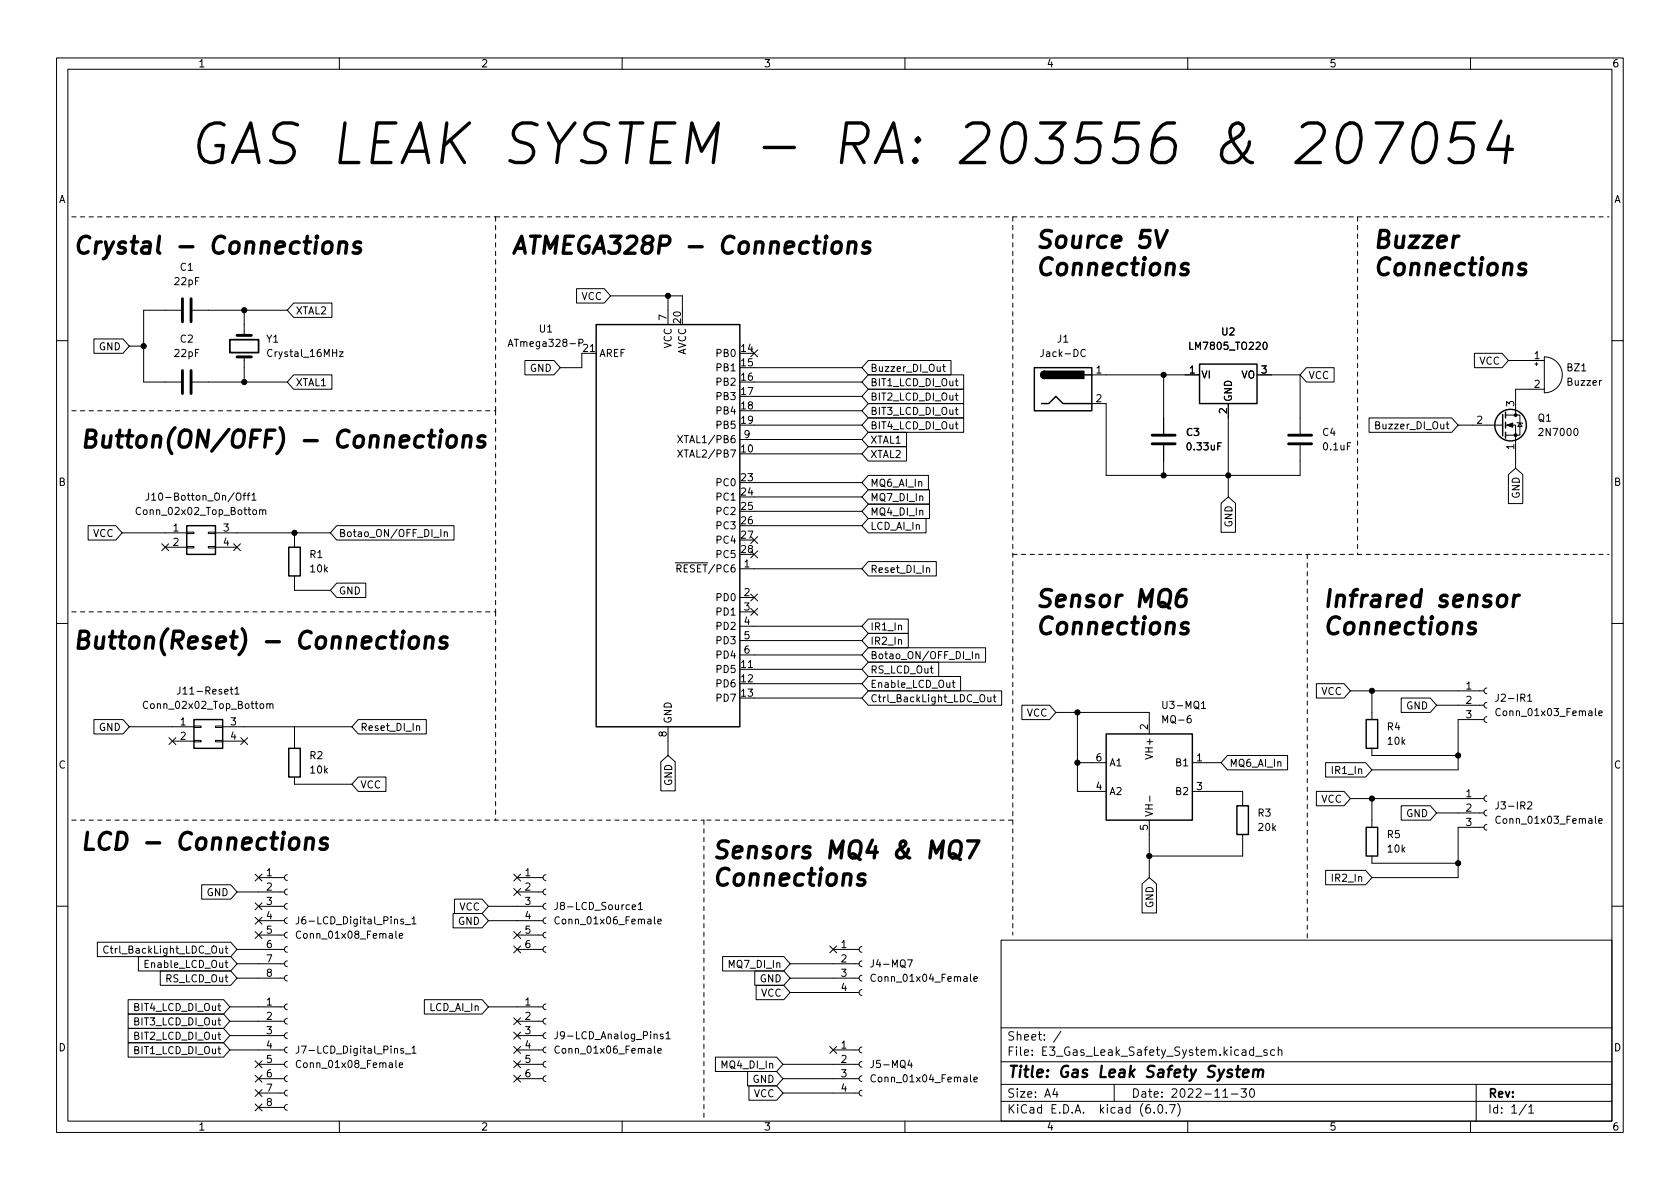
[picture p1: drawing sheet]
<svg xmlns="http://www.w3.org/2000/svg" width="297mm" height="210mm" viewBox="0 0 297 210" stroke-linecap="round" stroke-linejoin="round" font-family="sans-serif">
<g fill="none" stroke="#000" stroke-width=".18">
<path d="M10 10.2h277v190.1h-277zM12 12.2h273v186.1h-273zM60 10.2v2M110 10.2v2M160 10.2v2M210 10.2v2M260 10.2v2M16.6 59.9h5.1l1.2 1.3-1.2 1.3h-5.1zM32 54.9h-6.6v12.7h6.6M34 54.9h16.8M43.2 54.9v4.4M51.9 53.6h6.8v2.5h-6.8l-1.1-1.2z"/>
<path d="M101.9 51h4.9l1.1 1.3-1.1 1.3h-4.9zM107.9 52.3h12.7v2.6M118.1 52.3v5.1M10 60.2h2M22.9 61.2h2.5M34 67.6h16.8M43.2 63.1v4.5M51.9 66.3h6.8v2.5h-6.8l-1.1-1.2zM60 62.2h.7l-.7 .9h.7M89.8 61.3l.5-1.3 .4 1.3M90 60.9h.6M92.8 63.7h5.1l1.2 1.3-1.2 1.3h-5.1z"/>
<path d="M102.4 60.7l.6-.1 .1-.2-.1-.3-.6-.1v1.3M105.4 62.5h-2.5v2.5h-3.8M119.8 79.6l.9 1.2M119.8 77l.9 1.3M120.7 79.6l-.9 1.2M120.7 77l-.9 1.3M130.8 77.7h21.6M132.7 61.9l1.3 1.2M133.3 67.6h19.1M133.3 75.2h19.1M133.3 65h19.1M133.3 72.6h19.1"/>
<path d="M133.3 70.1h19.1M134 61.9l-1.3 1.2M153.5 73.9h16.9v2.5h-16.9l-1.1-1.2zM153.5 79h6.8v2.5h-6.8l-1.1-1.2zM153.5 71.4h16.9v2.5h-16.9l-1.1-1.3zM153.5 76.4h6.8v2.6h-6.8l-1.1-1.3zM153.5 63.7h14.6v2.6h-14.6l-1.1-1.3zM153.5 66.3h16.9v2.5h-16.9l-1.1-1.2zM153.5 68.8h16.9v2.6h-16.9l-1.1-1.3zM166.7 64.8h.4M166.8 64.4v1.1l.3 .2M168.9 75h.5"/>
<path d="M168.9 72.5h.5M168.9 67.4h.5M168.9 69.9h.5M169.1 74.6v1.1l.3 .1M169.1 72v1.1l.3 .2M169.1 67v1l.3 .2M169.1 69.5v1.1l.3 .2M191.9 61.9a.6 .6 0 0 0-.8 .4 .6 .6 0 0 0 .5 .8l.3-.2M193 71.4h2.6v12.7h34.3v-5.4M193 66.3h19.1M205.7 66.3v10.4M205.7 78.7v5.4"/>
<path d="M217.2 71.4v16.5M222.2 66.3h7.7M229.9 66.3v10.4M231 65h4.9v2.6h-4.9l-1.1-1.3zM242.1 73.9h14.6l1.1 1.3-1.1 1.2h-14.6zM243.2 75.2l.6-.1 .1-.2-.1-.2-.6-.1v1.2h.5l.2-.1 .1-.3-.3-.2M257.8 75.2h7.9M260.7 62.5h4.9l1.1 1.2-1.1 1.3h-4.9zM266.2 75.2h1.8v7.6M266.2 73.4h2.5v3.6h-2.5M266.7 63.7h6.3M268.2 74.7l.2 .1h.7l.1 .1"/>
<path d="M268.7 74.8l.4 .6h-.7zM271.4 64.4h.5M271.7 64.1v.5M273 68.8h-5v4.6M273.1 63.1a3.2 3.2 0 0 1 3.1 3.2 3.2 3.2 0 0 1-3.1 3.2zM285 60.2h2M15.6 93h4.9l1.1 1.2-1.1 1.3h-4.9zM21.6 94.2h11.4M24.9 89.8a.6 .6 0 0 0-.9 .5 .6 .6 0 0 0 .6 .7l.3-.1M26.3 87.2v.9a.41 .41 0 0 1-.5 .4M28.6 96.2l1.2 1.2M29.2 96.8h3.8"/>
<path d="M29.8 96.2l-1.2 1.2M33 96.6h1.3v.3h-1.3zM33 94.1h1.3v.3h-1.3zM36.8 96.6h1.3v.3h-1.3zM36.8 94.1h1.3v.3h-1.3zM38.1 94.2h20.3M38.1 96.8h3.8M41.3 96.2l1.2 1.2M42.5 96.2l-1.2 1.2M43 87.6h.5M43.5 87.2l-.4 .2v1.1M43.7 87.6h.5"/>
<path d="M44.2 87.2l-.3 .2v1.1M44.5 87.5l.4-.3v1.3M44.5 88.5h.8M45.9 90.3l.2-.2 .3 .1v.8M45.9 90.1v.9M46.4 90.3l.2-.2 .3 .1 .1 .8M52.1 94.2v2.6M59.5 93h20.8v2.5h-20.8l-1.1-1.3zM77.9 93.6v1.3M78.6 94.2l.1-.2 .3 .1 .1 .8M78.6 94v.9M132.7 94.9l1.3 1.2"/>
<path d="M132.7 97.4l1.3 1.2M133.3 87.9h19.1M133.3 90.4h19.1M133.3 93h19.1M133.3 80.3h19.1M133.3 85.3h19.1M134 94.9l-1.3 1.2M134 97.4l-1.3 1.2M153.5 99.3h12v2.5h-12l-1.1-1.2zM153.5 89.1h10.8v2.6h-10.8l-1.1-1.3zM153.5 84.1h10.7v2.5h-10.7l-1.1-1.3zM153.5 91.7h10.2v2.5h-10.2l-1.1-1.2z"/>
<path d="M153.5 86.6h10.8v2.5h-10.8l-1.1-1.2zM215.9 89l1.3-1.1 1.2 1.1v5.1h-2.5zM266.7 83.9l1.3-1.1 1.2 1.1v5.2h-2.5zM10 110.2h2M52.1 101.8v2.6h6.3M59.5 103.1h5.2v2.6h-5.2l-1.1-1.3zM130.8 100.6h21.6M130.8 118.4h21.6M130.8 105.7h2.5M130.8 108.2h2.5M130.8 110.7h21.6M130.8 113.3h21.6"/>
<path d="M130.8 115.8h21.6M132.7 107.6l1.3 1.2M132.7 105l1.3 1.3M134 107.6l-1.3 1.2M134 105l-1.3 1.3M153.5 117.1h12.5v2.5h-12.5l-1.1-1.2zM153.5 109.5h7.1v2.5h-7.1l-1.1-1.3zM153.5 114.5h20.8v2.6h-20.8l-1.1-1.3zM153.5 112h7.1v2.5h-7.1l-1.1-1.2zM153.5 119.6h16.3v2.6h-16.3l-1.1-1.3zM163.8 100.5l.2-.1 .3 .1 .1 .7M171.9 115.2v1.3"/>
<path d="M172.5 115.8l.2-.2 .3 .1 .1 .8M172.5 115.6v.9M285 110.2h2M16.6 127.2h5.1l1.2 1.3-1.2 1.3h-5.1zM22.9 128.5h11.4M26.1 124.1a.6 .6 0 0 0-.8 .5 .6 .6 0 0 0 .6 .7l.2-.1M29.9 130.4l1.2 1.3M30.5 131.1h3.8M31.1 130.4l-1.2 1.3M31.8 121.5v.9a.41 .41 0 0 1-.5 .3M34.3 130.9h1.3v.3h-1.3zM34.3 128.4h1.3v.2h-1.3z"/>
<path d="M38.1 130.9h1.3v.3h-1.3zM38.1 128.4h1.3v.2h-1.3zM39.4 128.5h22.8M39.4 131.1h3.8M41.5 121.8l.4-.3v1.2M41.5 122.7h.8M42.6 130.4l1.2 1.3M43.8 130.4l-1.2 1.3M47.2 124.6l.2-.2 .3 .1v.8M47.2 124.4v.9M47.7 124.6l.2-.2 .3 .1 .1 .8M52.1 128.5v3.8"/>
<path d="M52.1 137.4v1.3h10.1M63.3 137.4h4.9v2.5h-4.9l-1.1-1.2zM63.3 127.2h12.1v2.6h-12.1l-1.1-1.3zM73.7 128.5l.1-.2 .3 .1 .1 .8M116.8 134.7l1.3-1.1 1.3 1.1v5.2h-2.6zM118.1 128.5v5.1M133.3 120.9h19.1M133.3 123.4h19.1M153.5 122.2h23.6v2.5h-23.6l-1.1-1.3zM168.4 120.7h.4M168.5 120.3v1.1l.3 .2M174.6 123.3l.1 .7 .3 .1 .2-.1"/>
<path d="M175.2 123.3v.8M175.6 123.3h.5M175.8 122.8v1.1l.3 .2M180.7 124.7h4.9l1.1 1.3-1.1 1.2h-4.9zM186.7 126h16.5v3.8M190.5 134.9h5.1M190.5 126v13.9h5.1M210.8 134.9h5.1M210.8 139.9h8.9v2.6M212.4 125.3h.8M217 133.6h10.7v2.5h-10.7l-1.1-1.2zM232.7 139.9h4.9l1.2 1.3-1.2 1.3h-4.9z"/>
<path d="M232.7 120.9h4.9l1.2 1.3-1.2 1.2h-4.9zM234.4 134.9h7.1l1.1 1.2-1.1 1.3h-7.1zM238.8 122.2h23.6M242.6 122.2v5M242.6 132.3v1.3h15.2M247.7 123.4h5.2l1.1 1.3-1.1 1.3h-5.2zM254 124.7h8.4M262.4 127.2h-4.6v8.9h-15.2M262.9 126.7l-.4 .2-.1 .3 .1 .4 .4 .2M262.9 124.2l-.4 .1-.1 .4 .1 .4 .4 .1M262.9 121.7l-.4 .1-.1 .4 .1 .3 .4 .2M265.3 125.4a.6 .6 0 0 0-.9 .4 .6 .6 0 0 0 .6 .8l.3-.2"/>
<path d="M270.1 124h.7M282.7 126.1l.6-.1-.1-.2-.3-.1-.2 .2v.6h.5M35.7 156.5h5.1l1.1 1.2-1.1 1.3h-5.1zM41.9 157.7h8.4M45.1 159.7l1.2 1.2M45.1 154.6l1.2 1.2M45.7 155.2h4.6M46.3 159.7l-1.2 1.2M46.3 154.6l-1.2 1.2M50.8 159.8l-.4 .1-.1 .4 .1 .3 .4 .2M50.8 157.2l-.4 .2-.1 .3 .1 .4 .4 .1M50.8 154.7l-.4 .1-.1 .4 .1 .3 .4 .2"/>
<path d="M80.3 159h4.9l1.2 1.3-1.2 1.2h-4.9zM90.8 157.1l1.2 1.2M90.8 154.6l1.2 1.2M91.4 157.7h4.6M91.4 155.2h4.6M92 157.1l-1.2 1.2M92 154.6l-1.2 1.2M96.5 159.8l-.3 .1-.2 .4 .2 .3 .3 .2M96.5 157.2l-.3 .2-.2 .3 .2 .4 .3 .1M96.5 154.7l-.3 .1-.2 .4 .2 .3 .3 .2M98.5 159.6v.9a.41 .41 0 0 1-.4 .3M112.9 159.9l.3-.3v1.2"/>
<path d="M201.9 156.3l1.3-1.1 1.3 1.1v5.1h-2.6zM203.2 145v10.2M203.3 140.8v.9M219.7 147.6v3.8h-16.5M234.4 153.9h7.1l1.1 1.3-1.1 1.3h-7.1zM238.8 141.2h23.6M242.6 141.2v5.1M242.6 151.4v1.2h15.2M247.7 142.5h5.2l1.1 1.3-1.1 1.2h-5.2zM254 143.8h8.4M262.4 146.3h-4.6v8.9h-15.2M262.9 145.8l-.4 .1-.1 .4 .1 .4 .4 .1"/>
<path d="M262.9 143.3l-.4 .1-.1 .4 .1 .3 .4 .2M262.9 140.7l-.4 .2-.1 .3 .1 .4 .4 .1M265.3 144.5a.6 .6 0 0 0-.9 .4 .6 .6 0 0 0 .6 .7l.3-.1M270.1 141.9l.5-.1 .2 .4-.8 .9h.8M282.7 145.2l.6-.1-.1-.3h-.3l-.2 .1v.6h.5M10 160.2h2M17.2 166.6h23.6l1.1 1.3-1.1 1.3h-23.6zM19.1 167.4a.6 .6 0 0 0-.8 .4 .6 .6 0 0 0 .6 .8l.2-.2M22.7 179.3h16.8l1.1 1.3-1.1 1.3h-16.8zM22.7 176.8h16.8l1.1 1.2-1.1 1.3h-16.8zM24.5 169.2h16.3l1.1 1.2-1.1 1.3h-16.3zM28.3 171.7h12.5l1.1 1.3-1.1 1.2h-12.5z"/>
<path d="M39.8 167.7h.5M40 167.3v1.1l.3 .2M40.6 178h9.7M41.9 173h8.4M41.9 170.4h8.4M41.9 167.9h8.4M45.1 162.2l1.2 1.2M45.1 164.7l1.2 1.3M45.7 165.3h4.6M45.7 162.8h4.6M45.7 160.3h4.6M46.3 162.2l-1.2 1.2"/>
<path d="M46.3 164.7l-1.2 1.3M50.8 177.5l-.4 .2-.1 .3 .1 .4 .4 .2M50.8 172.5l-.4 .1-.1 .4 .1 .3 .4 .2M50.8 169.9l-.4 .2-.1 .3 .1 .4 .4 .1M50.8 167.4l-.4 .1-.1 .4 .1 .3 .4 .2M50.8 164.8l-.4 .2-.1 .3 .1 .4 .4 .2M50.8 162.3l-.4 .1-.1 .4 .1 .4 .4 .1M52.8 162.1v.9a.41 .41 0 0 1-.5 .4M53.2 164.8a.6 .6 0 0 0-.9 .4 .6 .6 0 0 0 .6 .7l.3-.1M70.6 165.5l.6-.1-.1-.3h-.3l-.2 .2 .1 .6h.4M71.6 163.5h1M72.8 162.5l.4-.4v1.3"/>
<path d="M72.8 163.4h.8M75 176.8h10.2l1.2 1.2-1.2 1.3h-10.2zM80.1 161.5h5.1l1.2 1.3-1.2 1.3h-5.1zM86.4 162.8h9.6M86.4 160.3h9.6M86.4 178h9.6M90.8 180l1.2 1.2M90.8 167.3l1.2 1.2M90.8 164.7l1.2 1.3M91.4 167.9h4.6M91.4 165.3h4.6M92 180l-1.2 1.2"/>
<path d="M92 167.3l-1.2 1.2M92 164.7l-1.2 1.3M96.5 167.4l-.3 .1-.2 .4 .2 .3 .3 .2M96.5 164.8l-.3 .2-.2 .3 .2 .4 .3 .2M96.5 162.3l-.3 .1-.2 .4 .2 .4 .3 .1M96.5 177.5l-.3 .2-.2 .3 .2 .4 .3 .2M98.9 162.2a.6 .6 0 0 0-.8 .5 .6 .6 0 0 0 .6 .7l.2-.1M112.9 160.8h.7M116.3 163l.6-.2v-.2l-.4-.1-.2 .2 .1 .6h.5M127.8 169.2h10.8l1.1 1.2-1.1 1.3h-10.8zM133.4 171.7h5.2l1.1 1.3-1.1 1.2h-5.2zM133.7 174.2h4.9l1.1 1.3-1.1 1.3h-4.9z"/>
<path d="M139.7 175.5h12.2M139.7 173h12.2M139.7 170.4h12.2M146.7 167.3l1.2 1.2M147.3 167.9h4.6M147.9 167.3l-1.2 1.2M152.4 175l-.4 .1-.1 .4 .1 .4 .4 .1M152.4 172.5l-.4 .1-.1 .4 .1 .3 .4 .2M152.4 169.9l-.4 .2-.1 .3 .1 .4 .4 .1M152.4 167.4l-.4 .1-.1 .4 .1 .3 .4 .2M154.8 172.4a.6 .6 0 0 0-.9 .4 .6 .6 0 0 0 .6 .7l.3-.1M160.5 169.7h.8l-.5 1.3"/>
<path d="M172.2 173.1l.6-.1-.1-.2-.3-.1-.2 .2 .1 .6h.4M177 166.3h108v32h-108zM285 160.2h2M22.7 184.4h16.8l1.1 1.3-1.1 1.2h-16.8zM22.7 181.9h16.8l1.1 1.2-1.1 1.3h-16.8zM40.6 185.7h9.7M40.6 183.1h9.7M40.6 180.6h9.7M45.1 195.2l1.2 1.2M45.1 192.7l1.2 1.2M45.1 190.1l1.2 1.3M45.1 187.6l1.2 1.2"/>
<path d="M45.7 190.7h4.6M45.7 188.2h4.6M45.7 195.8h4.6M45.7 193.3h4.6M46.3 195.2l-1.2 1.2M46.3 192.7l-1.2 1.2M46.3 190.1l-1.2 1.3M46.3 187.6l-1.2 1.2M50.8 195.3l-.4 .2-.1 .3 .1 .4 .4 .1M50.8 192.8l-.4 .1-.1 .4 .1 .3 .4 .2M50.8 190.2l-.4 .2-.1 .3 .1 .4 .4 .2M50.8 187.7l-.4 .1-.1 .4 .1 .4 .4 .1"/>
<path d="M50.8 185.2l-.4 .1-.1 .4 .1 .3 .4 .2M50.8 182.6l-.4 .2-.1 .3 .1 .4 .4 .1M50.8 180.1l-.4 .1-.1 .4 .1 .3 .4 .2M52.8 185v.9a.41 .41 0 0 1-.5 .3M53.2 187.6a.6 .6 0 0 0-.9 .5 .6 .6 0 0 0 .6 .7l.3-.1M60 198.3v2M70.6 188.4l.6-.2-.1-.2-.3-.1-.2 .2 .1 .6h.4M71.6 186.4h1M72.8 185.3l.4-.3v1.2M72.8 186.2h.8M90.8 182.5l1.2 1.2M90.8 190.1l1.2 1.3"/>
<path d="M90.8 187.6l1.2 1.2M90.8 185.1l1.2 1.2M91.4 190.7h4.6M91.4 188.2h4.6M91.4 185.7h4.6M91.4 183.1h4.6M91.4 180.6h4.6M92 182.5l-1.2 1.2M92 190.1l-1.2 1.3M92 187.6l-1.2 1.2M92 185.1l-1.2 1.2M96.5 190.2l-.3 .2-.2 .3 .2 .4 .3 .2"/>
<path d="M96.5 187.7l-.3 .1-.2 .4 .2 .4 .3 .1M96.5 185.2l-.3 .1-.2 .4 .2 .3 .3 .2M96.5 182.6l-.3 .2-.2 .3 .2 .4 .3 .1M96.5 180.1l-.3 .1-.2 .4 .2 .3 .3 .2M98.5 182.4v.9a.41 .41 0 0 1-.4 .4M98.9 185.1a.6 .6 0 0 0-.8 .4 .6 .6 0 0 0 .6 .7l.2-.1M110 198.3v2M116.3 185.8l.6-.1v-.2l-.4-.1-.2 .2 .1 .6h.5M117.2 182.9h-.3l-.2 .1 .1 .2 .4 .1v.3h-.5M117.8 182.8l.3-.4v1.3M117.8 183.7h.7M126.5 186.9h10.8l1.1 1.3-1.1 1.3h-10.8z"/>
<path d="M132.2 189.5h5.1l1.1 1.2-1.1 1.3h-5.1zM132.4 192h4.9l1.1 1.3-1.1 1.3h-4.9zM138.4 190.7h13.5M138.4 188.2h13.5M138.4 193.3h13.5M146.7 185.1l1.2 1.2M147.3 185.7h4.6M147.9 185.1l-1.2 1.2M152.4 192.8l-.4 .1-.1 .4 .1 .3 .4 .2M152.4 190.2l-.4 .2-.1 .3 .1 .4 .4 .2M152.4 187.7l-.4 .1-.1 .4 .1 .4 .4 .1M152.4 185.2l-.4 .1-.1 .4 .1 .3 .4 .2"/>
<path d="M154.8 190.2a.6 .6 0 0 0-.9 .4 .6 .6 0 0 0 .6 .7l.3-.1M160 198.3v2M160.8 187.5l-.3 .9h.8M172.2 190.9l.6-.1-.1-.3h-.3l-.2 .2 .1 .6h.4M177 194.8h108M177 191.8h108M177 187.8h108M177 181.8h108M186.5 192.5l-.4 1h1M186.9 193v1M187.6 182.4l-1.3 1.9M197 191.8v3"/>
<path d="M204.1 196.7v.1M204.9 195.4l.2-.1a.81 .81 0 0 1 .6 .7 .81 .81 0 0 1-.3 .8h-.2a.81 .81 0 0 1-.6-.6 .81 .81 0 0 1 .3-.8zM206.2 196.7v.1M206.8 195.3h1l-.7 1.5M208.2 195.1a1.72 1.72 0 0 1 0 2.3M210 198.3v2M216.2 194h.9M217.7 193.5h1.2M219.4 192.5h1l-.5 .6 .4 .1v.7l-.2 .1h-.5l-.2-.1M221.1 192.7l.2-.2a.81 .81 0 0 1 .6 .7 .81 .81 0 0 1-.3 .8h-.2a.81 .81 0 0 1-.3-1.3zM221.6 185.7l-.4-.1-.3 .3v.4l.2 .3h.5M221.6 185.1v1.5"/>
<path d="M222 186.8h1.1M224 185.7l-.4-.1-.2 .2 .1 .3 .5 .1v.4h-.6M225.4 185.7l-.5-.1-.3 .3v.4l.2 .3h.6M226 185.8l.2-.2 .4 .1v.9M226 185.1v1.5M260 198.3v2M261 191.8v6.5M269.9 195.3l-1.3 1.9M270.3 195.8l.4-.5v1.5M270.3 196.8h.9"/>
</g>
<path d="M218.5 189.1h.8M218.9 188.5l-.2 1.7 .1 .2 .3 .1M219.8 189.8l1-.2-.1-.4-.2-.1-.5 .1-.3 1 .3 .3 .6-.1M221.7 189.3a.49 .49 0 0 1 .8 .1l-.1 1.1M221.7 189.1l-.2 1.4M222.5 189.4a.5 .5 0 0 1 .8-.2l-.1 1.3" fill="none" stroke="#000" stroke-width=".4"/>
<path d="M32.3 52.8v4.1M33.8 52.8v4.1M41.9 59.3h2.5M32.3 65.5v4.1M33.8 65.5v4.1M41.9 63.1h2.5M203.7 78.5h4.1M203.7 77h4.1M227.8 78.5h4.1M227.8 77h4.1" fill="none" stroke="#000" stroke-width=".51"/>
<g fill="none" stroke="#000" stroke-width=".25">
<path d="M105.4 57.4h25.4v71.1h-25.4zM182.9 65h10.1v7.6h-10.1zM184.1 71.4h1.3l1.3-1.3 1.3 1.3h5M184.7 65.7a.64 .64 0 0 0-.7 .6 .64 .64 0 0 0 .7 .6M191.8 66.3h1.2M212.1 64.4h10.1v7h-10.1zM265.7 73.3v3.8M266.2 72.9v1M266.2 74.7v1M266.2 76.4v1.1M33 93h5.1v5h-5.1zM51.1 96.8h2v5h-2z"/>
<path d="M34.3 127.2h5.1v5.1h-5.1zM51.1 132.3h2v5.1h-2zM195.6 129.8h15.2v15.2h-15.2zM241.6 127.2h2v5.1h-2zM218.7 142.5h2v5.1h-2zM241.6 146.3h2v5.1h-2z"/>
<circle cx="267.1" cy="75.2" r="2.79"/>
</g>
<path d="M40.6 60.1h5.1v2.3h-5.1z" fill="none" stroke="#000" stroke-width=".3"/>
<path d="M184.2 65.8l.5-.1v1.2a.64 .64 0 0 1-.6-.4 .64 .64 0 0 1 .1-.7zM184.7 65.7h6.9v1.2h-6.9z" fill="#000" stroke="#000" stroke-width=".25"/>
<g fill="#000" stroke="#000" stroke-width=".18">
<path d="M266.4 75.2l1.1-.4v.8z"/>
<circle cx="43.2" cy="54.9" r=".46"/>
<circle cx="118.1" cy="52.3" r=".46"/>
<circle cx="25.4" cy="61.2" r=".46"/>
<circle cx="43.2" cy="67.6" r=".46"/>
<circle cx="205.7" cy="66.3" r=".46"/>
<circle cx="268" cy="77" r=".25"/>
<circle cx="268" cy="73.4" r=".25"/>
<circle cx="52.1" cy="94.2" r=".46"/>
<circle cx="205.7" cy="84.1" r=".46"/>
<circle cx="217.2" cy="84.1" r=".46"/>
<circle cx="190.5" cy="126" r=".46"/>
<circle cx="190.5" cy="134.9" r=".46"/>
<circle cx="242.6" cy="122.2" r=".46"/>
<circle cx="257.8" cy="133.6" r=".46"/>
<circle cx="203.2" cy="151.4" r=".46"/>
<circle cx="242.6" cy="141.2" r=".46"/>
<circle cx="257.8" cy="152.6" r=".46"/>
</g>
<g fill="none" stroke="#000" stroke-width=".6">
<path d="M237.6 22.4a1.6 1.6 0 0 1 1.7-.7 1.6 1.6 0 0 1 1.2 1.4 5.8 5.8 0 0 1-1.3 5.3 1.54 1.54 0 0 1-2.6-1 6.3 6.3 0 0 1 1-5zM243.3 21.7h4.7l-3.9 7M250.9 22.4a1.6 1.6 0 0 1 1.7-.7 1.6 1.6 0 0 1 1.2 1.4 5.8 5.8 0 0 1-1.3 5.3 1.54 1.54 0 0 1-2.5-1 6.3 6.3 0 0 1 .9-5zM260.7 21.7h-3.4l-.7 3.4 1.1-.7h1.6l.7 .3 .2 .4 .3 .6-.2 1.7-.4 .7-1.1 .6h-1.7l-.6-.3-.3-.3M265.4 21.4l-2.3 5h4.3M266.7 24.1l-.6 4.6M57.3 43.1a.77 .77 0 0 1 .8-.4 .77 .77 0 0 1 .6 .6l-.1 .9a.82 .82 0 0 1-.8 .6 .82 .82 0 0 1-.8-.6l.1-.9zM60 43.1a.74 .74 0 0 1 1.3 .1l-.2 1.6M60.1 42.8l-.3 2M63.8 42.9a.73 .73 0 0 0-1.2 .4l.1 .3 .2 .2 .7 .1 .1 .4-.1 .3-.3 .2h-.6l-.3-.2M147.4 43.1a.78 .78 0 0 1 .8-.4 .78 .78 0 0 1 .6 .6l-.2 .9a.82 .82 0 0 1-.7 .6 .82 .82 0 0 1-.8-.6l.1-.9zM150.1 43.1a.74 .74 0 0 1 1.2 .1l-.2 1.6"/>
<path d="M150.1 42.8l-.2 2M153.8 42.9a.73 .73 0 0 0-1.2 .4l.1 .3 1 .3 .1 .3-.2 .4-.3 .2h-.6l-.2-.2M204.4 40.8l.6 3 1.4-3M210.1 46.7a.73 .73 0 0 0-1.2 .5l.1 .2 .3 .2 .7 .1 .1 .5-.2 .2-.3 .2h-.6l-.3-.2M269.8 46.7a.73 .73 0 0 0-1.2 .5l.1 .2 1 .3 .1 .3-.2 .4-.3 .2h-.6l-.3-.2M75.8 77.1h1.1M76.3 76.1l-.3 2.5 .1 .3 .6 .2M77.9 77.1l-.2 2M78 76.1l-.1 .1 .1 .2 .2-.2-.2-.1v.3M79.3 77.4a.77 .77 0 0 1 .8-.4 .77 .77 0 0 1 .6 .6l-.1 .9a.82 .82 0 0 1-.8 .6 .82 .82 0 0 1-.8-.6l.1-.9zM82 77.4a.74 .74 0 0 1 1.3 .1l-.2 1.6M82.1 77.1l-.3 2"/>
<path d="M85.8 77.2a.73 .73 0 0 0-1.2 .4l.1 .3 .2 .2 .7 .1 .1 .4-.2 .3-.3 .2h-.5l-.3-.2M71.2 112.6l-.2 2M71.3 111.6l-.1 .2 .1 .1 .2-.1-.2-.2v.3M72.6 112.9a.78 .78 0 0 1 .8-.3 .78 .78 0 0 1 .6 .6l-.1 .9a.82 .82 0 0 1-.8 .5 .82 .82 0 0 1-.8-.5l.1-.9zM75.3 112.9a.74 .74 0 0 1 1.3 .2l-.2 1.5M75.4 112.6l-.3 2M79.1 112.8a.73 .73 0 0 0-1.2 .4l.1 .3 .2 .1 .7 .2 .1 .3-.2 .4-.3 .1h-.5l-.3-.1M209.7 104.3a1.36 1.36 0 0 0-1.6 1.2l-.2 1.2 .3 .4a.99 .99 0 0 0 1.4-.4l.1-.7-.2-.5a.99 .99 0 0 0-1.5 .5M210.1 110.2a.73 .73 0 0 0-1.2 .5l.1 .2 .3 .2 .7 .1 .1 .5-.2 .2-.3 .2h-.6l-.3-.2M260.9 110.2a.73 .73 0 0 0-1.2 .5l.1 .2 1 .3 .1 .3-.2 .4-.3 .2h-.6l-.3-.2M265 105.5a.78 .78 0 0 1 .8-.3 .78 .78 0 0 1 .6 .6l-.1 .9a.82 .82 0 0 1-.8 .6 .82 .82 0 0 1-.8-.6l.1-.9zM267.8 105.3l-.3 2"/>
<path d="M268.6 105.3a.88 .88 0 0 0-.9 .5M54.2 148.5a.74 .74 0 0 1 1.2 .1l-.2 1.6M54.2 148.2l-.3 2M57.9 148.3a.73 .73 0 0 0-1.2 .5l.1 .2 .3 .2 .7 .1 .1 .5-.2 .2-.3 .2h-.6l-.3-.2M152.9 154.7a.73 .73 0 0 0-1.2 .4l.2 .3 .2 .1 .7 .2 .1 .4-.2 .3-.3 .1h-.5l-.3-.1M168.2 149.1a1.04 1.04 0 0 1 1.7 0 2.49 2.49 0 0 1-.6 2.5l-.3 .1h-.6l-.5-.4-.1-.6 .2-1zM168.4 151a1.29 1.29 0 0 1 1.1 .8l.3 .2M171.1 148.7h2l-1.7 3"/>
</g>
<g fill="none" stroke="#000" stroke-width=".18" stroke-dasharray=".8 .8">
<path d="M12.7 38.3h74.9M87.6 38.3h91.5M87.6 38.3v34.3M179.1 38.3v106.7M179.1 38.3h60.9M240 38.3h44.5M240 38.3v59.7M12.7 72.6h74.9M87.6 72.6v35.6M179.1 98h60.9M231.1 98v68.6M240 98h44.5"/>
<path d="M12.7 108.2h74.9M87.6 108.2v36.8M12.7 145h111.8M124.5 145v53.4M179.1 145h-54.6M179.1 145v20.3"/>
</g>
<text font-size="9.7" x="33" y="29.1">GAS LEAK SYSTEM - RA: 203556 &amp; 207054</text>
<g font-size="4.2">
<text x="12.7" y="44.9">Crystal - Connections</text>
<text x="90.2" y="44.9">ATMEGA328P - Connections</text>
<text x="182.9" y="43.9">Source 5V</text>
<text x="242.6" y="43.9">Buzzer</text>
<text x="182.9" y="48.7">Connections</text>
<text x="242.6" y="48.7">Connections</text>
<text x="14" y="79.2">Button(ON/OFF) - Connections</text>
<text x="182.9" y="107.4">Sensor MQ6</text>
<text x="233.7" y="107.4">Infrared sensor</text>
<text x="182.9" y="112.2">Connections</text>
<text x="233.7" y="112.2">Connections</text>
<text x="12.7" y="114.8">Button(Reset) - Connections</text>
<text x="14" y="150.3">LCD - Connections</text>
<text x="125.7" y="151.8">Sensors MQ4 &amp; MQ7</text>
<text x="125.7" y="156.7">Connections</text>
</g>
<text font-size="2.8" x="178" y="190.6">Title: Gas Leak Safety System</text>
<g font-size="2.1">
<text x="178" y="184">Sheet: /</text>
<text x="178" y="186.7">File: E3_Gas_Leak_Safety_System.kicad_sch</text>
<text x="178" y="196.9">KiCad E.D.A. kicad (6.0.7)</text>
<text x="178" y="194.1">Size: A4</text>
<text x="200" y="194.1">Date: 2022-11-30</text>
<text x="263" y="194.1">Rev:</text>
<text x="263" y="196.9">Id: 1/1</text>
</g>
<g font-size="1.8">
<text x="35" y="11.9">1</text>
<text x="85" y="11.9">2</text>
<text x="135" y="11.9">3</text>
<text x="185" y="11.9">4</text>
<text x="235" y="11.9">5</text>
<text x="285" y="11.9">6</text>
<text x="10.3" y="35.9">A</text>
<text x="285.3" y="35.9">A</text>
<text x="31.9" y="47.9">C1</text>
<text x="31" y="50.4">22pF</text>
<text x="102.8" y="53">VCC</text>
<text x="52.2" y="55.6">XTAL2</text>
<text x="95.4" y="58.8">U1</text>
<text x="117.9" y="56.6" transform="rotate(-90 117.9 56.6)">7</text>
<text x="120.4" y="57.1" transform="rotate(-90 120.4 57.1)">20</text>
<text x="216" y="59.3">U2</text>
<text x="17.5" y="61.9">GND</text>
<text x="31" y="63.1">22pF</text>
<text x="31.9" y="60.6">C2</text>
<text x="47.1" y="60.6">Y1</text>
<text x="47.7" y="63.1">Crystal_16MHz</text>
<text x="90.7" y="61.3">ATmega328-P</text>
<text x="93.7" y="65.7">GND</text>
<text x="103.2" y="62.2">21</text>
<text x="105.9" y="63.1">AREF</text>
<text x="118.7" y="61.6" transform="rotate(-90 118.7 61.6)">VCC</text>
<text x="121.3" y="62.9" transform="rotate(-90 121.3 62.9)">AVCC</text>
<text x="126.9" y="63.1">PB0</text>
<text x="126.9" y="65.7">PB1</text>
<text x="131.1" y="62.2">14</text>
<text x="131.1" y="64.8">15</text>
<text x="153.8" y="65.7">Buzzer_DI_Out</text>
<text x="184.4" y="63.1">Jack-DC</text>
<text x="187" y="60.6">J1</text>
<text x="210.7" y="61.8">LM7805_TO220</text>
<text x="261.5" y="64.5">VCC</text>
<text x="271.3" y="63.5">1</text>
<text x="277.1" y="65.7">BZ1</text>
<text x="52.2" y="68.3">XTAL1</text>
<text x="126.9" y="68.2">PB2</text>
<text x="126.9" y="70.7">PB3</text>
<text x="131.1" y="67.3">16</text>
<text x="131.1" y="69.8">17</text>
<text x="153.8" y="68.3">BIT1_LCD_DI_Out</text>
<text x="153.8" y="70.8">BIT2_LCD_DI_Out</text>
<text x="193.8" y="66">1</text>
<text x="193.8" y="71.1">2</text>
<text x="210.3" y="66">1</text>
<text x="212.3" y="66.9">VI</text>
<text x="217.8" y="71.1" transform="rotate(-90 217.8 71.1)">GND</text>
<text x="219.4" y="66.9">VO</text>
<text x="223" y="66">3</text>
<text x="231.3" y="67">VCC</text>
<text x="267.7" y="71.9" transform="rotate(-90 267.7 71.9)">3</text>
<text x="271.3" y="68.6">2</text>
<text x="277.2" y="68.2">Buzzer</text>
<text x="126.9" y="73.3">PB4</text>
<text x="126.9" y="75.8">PB5</text>
<text x="131.1" y="72.4">18</text>
<text x="131.1" y="74.9">19</text>
<text x="131.6" y="77.5">9</text>
<text x="153.8" y="75.9">BIT4_LCD_DI_Out</text>
<text x="153.8" y="73.4">BIT3_LCD_DI_Out</text>
<text x="209.7" y="77.1">C3</text>
<text x="216.9" y="73.1" transform="rotate(-90 216.9 73.1)">2</text>
<text x="233.9" y="77.1">C4</text>
<text x="243.8" y="75.9">Buzzer_DI_Out</text>
<text x="261.1" y="74.9">2</text>
<text x="272" y="74.5">Q1</text>
<text x="272.5" y="77.1">2N7000</text>
<text x="120.8" y="80.9">XTAL2/PB7</text>
<text x="120.8" y="78.4">XTAL1/PB6</text>
<text x="131.1" y="80">10</text>
<text x="153.8" y="81">XTAL2</text>
<text x="153.8" y="78.4">XTAL1</text>
<text x="210.1" y="79.6">0.33uF</text>
<text x="234.1" y="79.6">0.1uF</text>
<text x="267.7" y="79.5" transform="rotate(-90 267.7 79.5)">1</text>
<text x="10.3" y="85.9">B</text>
<text x="27.2" y="88.5">J10-Botton_On/Off1</text>
<text x="126.9" y="86">PC0</text>
<text x="126.9" y="88.5">PC1</text>
<text x="131.1" y="85.1">23</text>
<text x="131.1" y="87.6">24</text>
<text x="153.8" y="86.1">MQ6_AI_In</text>
<text x="153.8" y="88.6">MQ7_DI_In</text>
<text x="268.7" y="88.2" transform="rotate(-90 268.7 88.2)">GND</text>
<text x="285.3" y="85.9">B</text>
<text x="16.4" y="95">VCC</text>
<text x="24.7" y="91.1">Conn_02x02_Top_Bottom</text>
<text x="30.6" y="94">1</text>
<text x="39.5" y="94">3</text>
<text x="59.8" y="95">Botao_ON/OFF_DI_In</text>
<text x="126.9" y="91.1">PC2</text>
<text x="126.9" y="93.6">PC3</text>
<text x="131.1" y="90.2">25</text>
<text x="131.1" y="92.7">26</text>
<text x="131.1" y="95.2">27</text>
<text x="153.8" y="91.1">MQ4_DI_In</text>
<text x="153.8" y="93.7">LCD_AI_In</text>
<text x="217.9" y="93.2" transform="rotate(-90 217.9 93.2)">GND</text>
<text x="30.6" y="96.5">2</text>
<text x="39.5" y="96.5">4</text>
<text x="54.8" y="98.7">R1</text>
<text x="54.9" y="101.2">10k</text>
<text x="119.1" y="101.2">~{RESET}/PC6</text>
<text x="126.9" y="96.1">PC4</text>
<text x="126.9" y="98.7">PC5</text>
<text x="131.1" y="97.8">28</text>
<text x="131.6" y="100.3">1</text>
<text x="153.8" y="101.3">Reset_DI_In</text>
<text x="59.8" y="105.1">GND</text>
<text x="126.9" y="106.3">PD0</text>
<text x="131.6" y="105.4">2</text>
<text x="131.6" y="107.9">3</text>
<text x="126.9" y="108.8">PD1</text>
<text x="126.9" y="111.4">PD2</text>
<text x="126.9" y="113.9">PD3</text>
<text x="131.6" y="110.5">4</text>
<text x="131.6" y="113">5</text>
<text x="153.8" y="111.5">IR1_In</text>
<text x="126.9" y="119">PD5</text>
<text x="126.9" y="116.5">PD4</text>
<text x="131.1" y="118.1">11</text>
<text x="131.6" y="115.6">6</text>
<text x="153.8" y="119.1">RS_LCD_Out</text>
<text x="153.8" y="116.5">Botao_ON/OFF_DI_In</text>
<text x="153.8" y="114">IR2_In</text>
<text x="25.9" y="125.3">Conn_02x02_Top_Bottom</text>
<text x="32.2" y="122.8">J11-Reset1</text>
<text x="126.9" y="121.5">PD6</text>
<text x="126.9" y="124.1">PD7</text>
<text x="131.1" y="120.6">12</text>
<text x="131.1" y="123.2">13</text>
<text x="153.8" y="124.2">Ctrl_BackLight_LDC_Out</text>
<text x="153.8" y="121.6">Enable_LCD_Out</text>
<text x="206" y="125.3">U3-MQ1</text>
<text x="233.6" y="122.9">VCC</text>
<text x="248.6" y="125.4">GND</text>
<text x="259.2" y="121.9">1</text>
<text x="259.2" y="124.5">2</text>
<text x="265" y="124.1">J2-IR1</text>
<text x="17.5" y="129.2">GND</text>
<text x="31.9" y="128.3">1</text>
<text x="31.9" y="130.8">2</text>
<text x="40.8" y="128.3">3</text>
<text x="40.8" y="130.8">4</text>
<text x="63.7" y="129.2">Reset_DI_In</text>
<text x="117.9" y="130.3" transform="rotate(-90 117.9 130.3)">8</text>
<text x="118.7" y="128" transform="rotate(-90 118.7 128)">GND</text>
<text x="181.5" y="126.7">VCC</text>
<text x="202.9" y="129" transform="rotate(-90 202.9 129)">2</text>
<text x="205.9" y="127.9">MQ-6</text>
<text x="245.3" y="129.2">R4</text>
<text x="245.4" y="131.7">10k</text>
<text x="259.2" y="127">3</text>
<text x="265.1" y="126.6">Conn_01x03_Female</text>
<text x="10.3" y="135.9">C</text>
<text x="54.8" y="134.2">R2</text>
<text x="54.9" y="136.8">10k</text>
<text x="193.8" y="134.6">6</text>
<text x="196.1" y="135.5">A1</text>
<text x="203.8" y="133.8" transform="rotate(-90 203.8 133.8)">VH+</text>
<text x="208.1" y="135.5">B1</text>
<text x="211.6" y="134.6">1</text>
<text x="217.3" y="135.6">MQ6_AI_In</text>
<text x="235.8" y="136.9">IR1_In</text>
<text x="285.3" y="135.9">C</text>
<text x="63.7" y="139.4">VCC</text>
<text x="118.8" y="139" transform="rotate(-90 118.8 139)">GND</text>
<text x="193.8" y="139.7">4</text>
<text x="196.1" y="140.6">A2</text>
<text x="208.1" y="140.6">B2</text>
<text x="211.6" y="139.7">3</text>
<text x="233.6" y="141.9">VCC</text>
<text x="259.2" y="141">1</text>
<text x="259.2" y="143.5">2</text>
<text x="265" y="143.1">J3-IR2</text>
<text x="202.9" y="146.8" transform="rotate(-90 202.9 146.8)">5</text>
<text x="203.8" y="144.5" transform="rotate(-90 203.8 144.5)">VH-</text>
<text x="222.4" y="144.4">R3</text>
<text x="222.6" y="146.9">20k</text>
<text x="245.3" y="148.2">R5</text>
<text x="248.6" y="144.5">GND</text>
<text x="259.2" y="146">3</text>
<text x="265.1" y="145.7">Conn_01x03_Female</text>
<text x="47.1" y="154.9">1</text>
<text x="92.9" y="154.9">1</text>
<text x="235.8" y="155.9">IR2_In</text>
<text x="245.4" y="150.7">10k</text>
<text x="36.6" y="158.5">GND</text>
<text x="47.1" y="157.5">2</text>
<text x="47.1" y="160">3</text>
<text x="81.2" y="161">VCC</text>
<text x="92.9" y="157.5">2</text>
<text x="92.9" y="160">3</text>
<text x="98.8" y="160.9">J8-LCD_Source1</text>
<text x="203.9" y="160.5" transform="rotate(-90 203.9 160.5)">GND</text>
<text x="47.1" y="162.6">4</text>
<text x="47.1" y="165.1">5</text>
<text x="47.1" y="167.6">6</text>
<text x="53" y="166">Conn_01x08_Female</text>
<text x="53.3" y="163.4">J6-LCD_Digital_Pins_1</text>
<text x="81" y="163.5">GND</text>
<text x="92.9" y="162.6">4</text>
<text x="92.9" y="165.1">5</text>
<text x="92.9" y="167.6">6</text>
<text x="98.8" y="163.4">Conn_01x06_Female</text>
<text x="148.7" y="167.6">1</text>
<text x="19.3" y="168.6">Ctrl_BackLight_LDC_Out</text>
<text x="26" y="171.2">Enable_LCD_Out</text>
<text x="29.4" y="173.7">RS_LCD_Out</text>
<text x="47.1" y="170.2">7</text>
<text x="47.1" y="172.7">8</text>
<text x="129.1" y="171.2">MQ7_DI_In</text>
<text x="134.3" y="173.7">GND</text>
<text x="148.7" y="170.2">2</text>
<text x="148.7" y="172.7">3</text>
<text x="154.4" y="171.1">J4-MQ7</text>
<text x="154.6" y="173.6">Conn_01x04_Female</text>
<text x="24" y="178.8">BIT4_LCD_DI_Out</text>
<text x="47.1" y="177.8">1</text>
<text x="76" y="178.8">LCD_AI_In</text>
<text x="92.9" y="177.8">1</text>
<text x="134.5" y="176.2">VCC</text>
<text x="148.7" y="175.3">4</text>
<text x="10.3" y="185.9">D</text>
<text x="24" y="181.3">BIT3_LCD_DI_Out</text>
<text x="24" y="183.9">BIT2_LCD_DI_Out</text>
<text x="47.1" y="180.3">2</text>
<text x="47.1" y="182.9">3</text>
<text x="47.1" y="185.4">4</text>
<text x="92.9" y="180.3">2</text>
<text x="92.9" y="182.9">3</text>
<text x="92.9" y="185.4">4</text>
<text x="98.9" y="183.8">J9-LCD_Analog_Pins1</text>
<text x="148.7" y="185.4">1</text>
<text x="285.3" y="185.9">D</text>
<text x="24" y="186.4">BIT1_LCD_DI_Out</text>
<text x="47.1" y="188">5</text>
<text x="47.1" y="190.5">6</text>
<text x="53" y="188.8">Conn_01x08_Female</text>
<text x="53.3" y="186.3">J7-LCD_Digital_Pins_1</text>
<text x="92.9" y="188">5</text>
<text x="92.9" y="190.5">6</text>
<text x="98.8" y="186.3">Conn_01x06_Female</text>
<text x="127.9" y="188.9">MQ4_DI_In</text>
<text x="133.1" y="191.5">GND</text>
<text x="148.7" y="188">2</text>
<text x="148.7" y="190.5">3</text>
<text x="154.4" y="188.8">J5-MQ4</text>
<text x="154.6" y="191.4">Conn_01x04_Female</text>
<text x="47.1" y="193">7</text>
<text x="47.1" y="195.6">8</text>
<text x="133.3" y="194">VCC</text>
<text x="148.7" y="193">4</text>
<text x="35" y="199.9">1</text>
<text x="85" y="199.9">2</text>
<text x="135" y="199.9">3</text>
<text x="185" y="199.9">4</text>
<text x="235" y="199.9">5</text>
<text x="285" y="199.9">6</text>
</g>
</svg>
